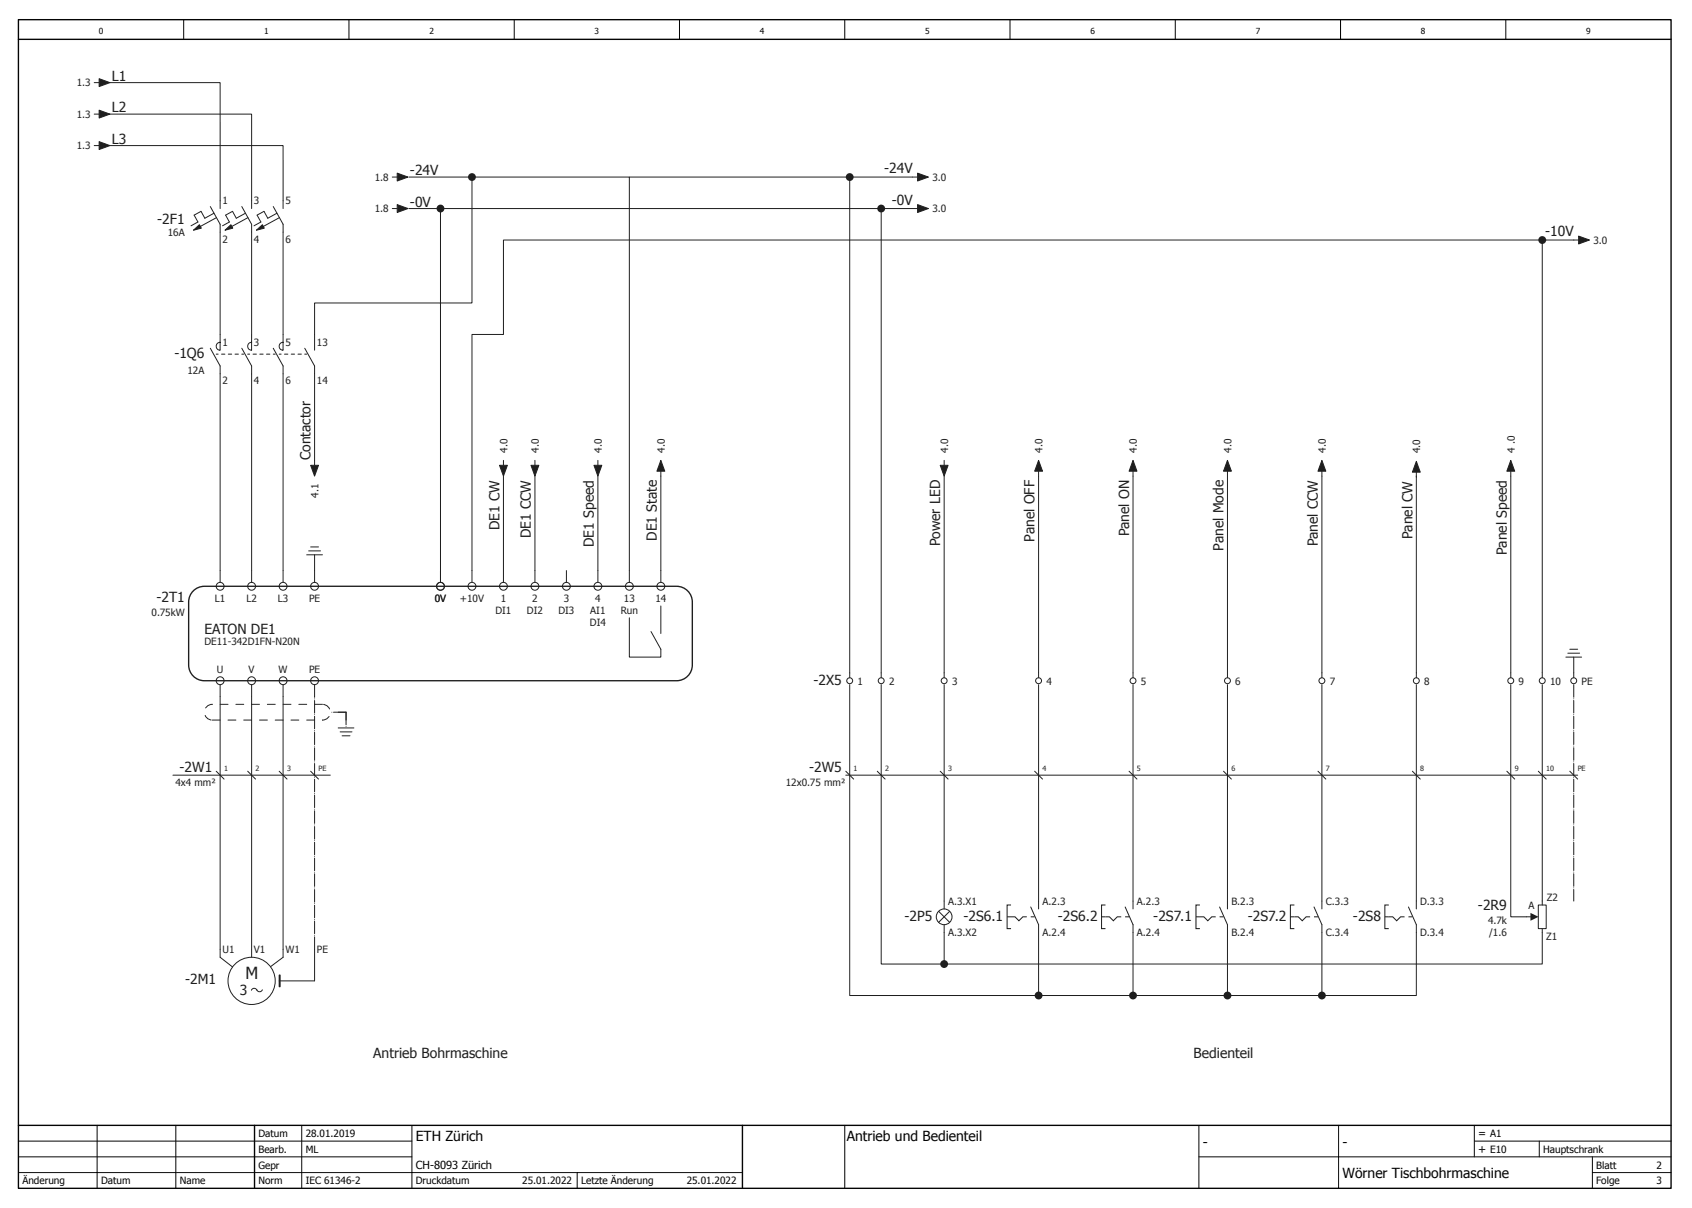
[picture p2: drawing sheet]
<svg xmlns="http://www.w3.org/2000/svg" width="430mm" height="307mm" viewBox="0 0 430 307" stroke-linecap="round" stroke-linejoin="round" font-family="sans-serif">
<!-- layer: Plan Rahmen -->
<g fill="none" stroke="#040503" stroke-width=".25">
<path d="M46.7 5v5M88.7 5v5M130.7 5v5M172.7 5v5M214.7 5v5M256.7 5v5M298.7 5v5M340.7 5v5M382.7 5v5M4.7 298h184M4.7 294h100M4.7 290h100"/>
<path d="M24.7 286v16M44.7 286v16M76.7 286v16M104.7 286v16M146.7 298v4M214.7 286v16M304.7 294h120M304.7 286v16M340.2 286v16M374.7 286v8M374.7 290h50M391.2 290v4"/>
<path d="M404.7 298h20M404.7 294v8"/>
</g>
<path d="M4.7 10h420M4.7 5h420v297h-420zM4.7 286h420M64.7 286v16M188.7 286v16" fill="none" stroke="#040503" stroke-width=".35"/>
<!-- layer: Symbole -->
<g fill="none" stroke="#231f20" stroke-width=".25">
<path d="M57.2 58.5l1.5-1.4 .5 .9zM63 55.3l-4.1 2.2M69.4 52.5l2.5 4.5M55.9 145v3M63.9 145v3M71.9 145v3M79.9 145v3M111.9 145v3M119.9 145v3M127.9 145v3M135.9 145v3M143.9 145v3"/>
<path d="M151.9 145v3M159.9 145v3M167.9 145v3M55.9 174v3M63.9 174v3M71.9 174v3M79.9 174v3M85.9 185h4M86.4 186h3M86.9 187h2M55.9 241.3v2l3.2 2.4M63.9 251.7l.2-.4a.75 .75 0 0 1 1.2 .4"/>
<path d="M63.9 241.3v2M65.3 251.5a.75 .75 0 0 0 .7 .5 .75 .75 0 0 0 .7-.5M70.9 247.8h.3v3h-.3zM71.1 247.8v3M71.9 241.3v2l-3.2 2.4M79.9 241.3v8h-9"/>
<circle cx="55.9" cy="149" r="1"/>
<circle cx="63.9" cy="149" r="1"/>
<circle cx="71.9" cy="149" r="1"/>
<circle cx="79.9" cy="149" r="1"/>
<circle cx="111.9" cy="149" r="1"/>
<circle cx="119.9" cy="149" r="1"/>
<circle cx="127.9" cy="149" r="1"/>
<circle cx="135.9" cy="149" r="1"/>
<circle cx="143.9" cy="149" r="1"/>
<circle cx="151.9" cy="149" r="1"/>
<circle cx="159.9" cy="149" r="1"/>
<circle cx="167.9" cy="149" r="1"/>
<circle cx="55.9" cy="173" r="1"/>
<circle cx="63.9" cy="173" r="1"/>
<circle cx="71.9" cy="173" r="1"/>
<circle cx="79.9" cy="173" r="1"/>
<circle cx="63.9" cy="249.3" r="6"/>
</g>
<path d="M85.9 181h2M87.9 183v-2M87.9 181h-4M87.9 181v4" fill="none" stroke="#231f20" stroke-width=".25" stroke-dasharray="3.2 .4 0 .4"/>
<path d="M53.9 179a2 2 0 0 0-2 2 2 2 0 0 0 2 2M81.9 179h-28M53.9 183h28M81.9 183a2 2 0 0 0 2-2 2 2 0 0 0-2-2" fill="none" stroke="#231f20" stroke-width=".25" stroke-dasharray="2 2"/>
<path d="M49.1 150.2a4 4 0 0 1 2.8-1.2h120a4 4 0 0 1 4 4v16a4 4 0 0 1-4 4h-120a4 4 0 0 1-4-4v-16a4 4 0 0 1 1.2-2.8z" fill="none" stroke="#231f20" stroke-width=".35"/>
<path d="M57.2 58.5l1.5-1.4 .5 .9z" fill="#231f20"/>
<path d="M49.2 58.5l1.5-1.4 .5 .9zM49.3 54.7l1.8-1 1 1.8M53.4 52.5l2.5 4.5v2M58.3 56.4l-1.8 1M63.9 51v2M63.9 57v2M70.4 54.2l-2.3 1.3-1-1.8-1.8 1M71 55.3l-4.1 2.2M71.9 51v2M71.9 57v2" fill="none" stroke="#231f20" stroke-width=".25"/>
<path d="M49.2 58.5l1.5-1.4 .5 .9z" fill="#231f20"/>
<path d="M49.3 54.7l1 1.7M55 55.3l-4.1 2.2M59.1 53.7l-1.8 1 1 1.7M62.4 54.2l-2.3 1.3M65.2 58.5l1.5-1.4 .5 .9zM66.3 56.4l-1.8 1" fill="none" stroke="#231f20" stroke-width=".25"/>
<path d="M65.2 58.5l1.5-1.4 .5 .9z" fill="#231f20"/>
<g fill="none" stroke="#231f20" stroke-width=".25">
<path d="M25.2 36l2.7 1-2.7 1zM50.3 56.4l-1.8 1M54.4 54.2l-2.3 1.3M55.9 51v2M59.1 53.7l1 1.8M61.4 52.5l2.5 4.5M65.3 54.7l1 1.7M78.4 140h3M78.9 139h2M77.9 141h4M79.9 141v4M43.9 197h40"/>
<path d="M54.9 196l2 2M62.9 196l2 2M70.9 196l2 2M78.9 196l2 2"/>
</g>
<path d="M25.2 36l2.7 1-2.7 1z" fill="#231f20"/>
<path d="M23.9 37h1.3M25.2 28l2.7 1-2.7 1z" fill="none" stroke="#231f20" stroke-width=".25"/>
<path d="M25.2 28l2.7 1-2.7 1z" fill="#231f20"/>
<path d="M25.2 20l2.7 1-2.7 1zM23.9 29h1.3" fill="none" stroke="#231f20" stroke-width=".25"/>
<path d="M25.2 20l2.7 1-2.7 1z" fill="#231f20"/>
<g fill="none" stroke="#231f20" stroke-width=".25">
<path d="M23.9 21h1.3M53.4 88.5l2.5 4.5v2M54.9 90h.5M55.9 85v4a1 1 0 0 1-1-1 1 1 0 0 1 1-1M61.4 88.5l2.5 4.5v2M61.4 90h.5M62.9 90h.5M63.9 85v4a1 1 0 0 1-1-1 1 1 0 0 1 1-1M69.4 88.5l2.5 4.5v2M69.4 90h.5M70.9 90h.5M71.9 85v4a1 1 0 0 1-1-1 1 1 0 0 1 1-1"/>
<path d="M77.4 88.5l2.5 4.5v2M77.4 90h.5M79.9 85v4M126.9 118.3h2l-1 2.7zM159.9 157v10h8v-2l-2.5-4.5M167.9 154v7"/>
</g>
<path d="M56.3 90h4.7M64.3 90h4.7M72.3 90h4.7" fill="none" stroke="#231f20" stroke-width=".25" stroke-dasharray=".9 .9"/>
<path d="M126.9 118.3h2l-1 2.7z" fill="#231f20"/>
<path d="M127.9 117v1.2M134.9 118.3h2l-1 2.7z" fill="none" stroke="#231f20" stroke-width=".25"/>
<path d="M134.9 118.3h2l-1 2.7z" fill="#231f20"/>
<path d="M135.9 117v1.3M150.9 118.3h2l-1 2.7z" fill="none" stroke="#231f20" stroke-width=".25"/>
<path d="M150.9 118.3h2l-1 2.7z" fill="#231f20"/>
<path d="M151.9 117v1.2M167.9 117l1 2.8h-2z" fill="none" stroke="#231f20" stroke-width=".25"/>
<path d="M167.9 117l1 2.8h-2z" fill="#231f20"/>
<path d="M100.9 52l2.8 1-2.8 1zM167.9 119.8v1.2" fill="none" stroke="#231f20" stroke-width=".25"/>
<path d="M100.9 52l2.8 1-2.8 1z" fill="#231f20"/>
<path d="M99.7 53h1.2M100.9 44l2.8 1-2.8 1z" fill="none" stroke="#231f20" stroke-width=".25"/>
<path d="M100.9 44l2.8 1-2.8 1z" fill="#231f20"/>
<path d="M99.7 45h1.2M78.9 118.3h2l-1 2.7z" fill="none" stroke="#231f20" stroke-width=".25"/>
<path d="M78.9 118.3h2l-1 2.7z" fill="#231f20"/>
<path d="M79.9 117v1.3" fill="none" stroke="#231f20" stroke-width=".25"/>
<circle cx="119.9" cy="45" r="1" fill="#231f20"/>
<g fill="none" stroke="#231f20" stroke-width=".25">
<path d="M263.9 117l1 2.8h-2zM215.9 171v1.2M223.9 171v1.2M239.9 171v1.2M263.9 171v1.2M287.9 171v1.2M311.9 171v1.2M335.9 171v1.2M359.9 171v1.2M383.9 171v1.2M391.9 171v1.2M397.9 167h4"/>
<path d="M398.4 166h3M398.9 165h2M399.9 167v5.2M214.9 197h186M214.9 196l2 2M222.9 196l2 2M238.9 196l2 2M262.9 196l2 2M286.9 196l2 2M310.9 196l2 2M334.9 196l2 2M358.9 196l2 2"/>
<path d="M382.9 196l2 2M390.9 196l2 2M398.9 196l2 2M238.6 231.6l2.7 2.8M239.9 229v2M239.9 235v2M241.3 231.6l-2.7 2.8"/>
<circle cx="215.9" cy="173" r=".75"/>
<circle cx="223.9" cy="173" r=".75"/>
<circle cx="239.9" cy="173" r=".75"/>
<circle cx="263.9" cy="173" r=".75"/>
<circle cx="287.9" cy="173" r=".75"/>
<circle cx="311.9" cy="173" r=".75"/>
<circle cx="335.9" cy="173" r=".75"/>
<circle cx="359.9" cy="173" r=".75"/>
<circle cx="383.9" cy="173" r=".75"/>
<circle cx="391.9" cy="173" r=".75"/>
<circle cx="399.9" cy="173" r=".75"/>
<circle cx="239.9" cy="233" r="2"/>
</g>
<path d="M263.9 117l1 2.8h-2z" fill="#231f20"/>
<path d="M238.9 118.3h2l-1 2.7zM263.9 119.8v1.2" fill="none" stroke="#231f20" stroke-width=".25"/>
<path d="M238.9 118.3h2l-1 2.7z" fill="#231f20"/>
<path d="M239.9 117v1.3M287.9 117l1 2.8h-2z" fill="none" stroke="#231f20" stroke-width=".25"/>
<path d="M287.9 117l1 2.8h-2z" fill="#231f20"/>
<path d="M287.9 119.8v1.2M311.9 117l1 2.8h-2z" fill="none" stroke="#231f20" stroke-width=".25"/>
<path d="M311.9 117l1 2.8h-2z" fill="#231f20"/>
<path d="M311.9 119.8v1.2M335.9 117l1 2.8h-2z" fill="none" stroke="#231f20" stroke-width=".25"/>
<path d="M335.9 117l1 2.8h-2z" fill="#231f20"/>
<path d="M335.9 119.8v1.2M359.9 117.3l1 2.7h-2z" fill="none" stroke="#231f20" stroke-width=".25"/>
<path d="M359.9 117.3l1 2.7h-2z" fill="#231f20"/>
<path d="M359.9 120v1.2M387.9 233h2M390.9 230h2v6h-2z" fill="none" stroke="#231f20" stroke-width=".25"/>
<path d="M388.9 232l2.1 1-2.1 1z" fill="#231f20"/>
<path d="M391.9 229v1M391.9 236v1" fill="none" stroke="#231f20" stroke-width=".25"/>
<g fill="#231f20">
<circle cx="111.9" cy="53" r="1"/>
<circle cx="263.9" cy="253" r="1"/>
<circle cx="287.9" cy="253" r="1"/>
<circle cx="311.9" cy="253" r="1"/>
<circle cx="335.9" cy="253" r="1"/>
<circle cx="239.9" cy="245" r="1"/>
</g>
<path d="M383.9 117l1 2.8h-2z" fill="none" stroke="#231f20" stroke-width=".25"/>
<path d="M383.9 117l1 2.8h-2z" fill="#231f20"/>
<path d="M233.2 44l2.7 1-2.7 1zM383.9 119.8v1.2M261.9 230.5l2 4.5v2M263.9 229v2M285.9 230.5l2 4.5v2M287.9 229v2M309.9 230.5l2 4.5v2M311.9 229v2M333.9 230.5l2 4.5v2M335.9 229v2M357.9 230.5l2 4.5v2M359.9 229v2" fill="none" stroke="#231f20" stroke-width=".25"/>
<g fill="none" stroke="#231f20" stroke-width=".26">
<path d="M255.9 233h2l1 1 1-1h1M256.9 230h-1v6h1M262.9 233h-1M279.9 233h2l1 1 1-1h1M280.9 230h-1v6h1M286.9 233h-1M303.9 233h2l1 1 1-1h1M304.9 230h-1v6h1M310.9 233h-1M327.9 233h2l1 1 1-1h1M328.9 230h-1v6h1M334.9 233h-1"/>
<path d="M351.9 233h2l1 1 1-1h1M352.9 230h-1v6h1M358.9 233h-1"/>
</g>
<path d="M233.2 44l2.7 1-2.7 1z" fill="#231f20"/>
<path d="M231.9 45h1.3" fill="none" stroke="#231f20" stroke-width=".25"/>
<circle cx="215.9" cy="45" r="1" fill="#231f20"/>
<path d="M233.2 52l2.7 1-2.7 1z" fill="none" stroke="#231f20" stroke-width=".25"/>
<path d="M233.2 52l2.7 1-2.7 1z" fill="#231f20"/>
<path d="M231.9 53h1.3" fill="none" stroke="#231f20" stroke-width=".25"/>
<circle cx="223.9" cy="53" r="1" fill="#231f20"/>
<path d="M401.2 60l2.7 1-2.7 1z" fill="none" stroke="#231f20" stroke-width=".25"/>
<path d="M401.2 60l2.7 1-2.7 1z" fill="#231f20"/>
<path d="M399.9 61h1.3" fill="none" stroke="#231f20" stroke-width=".25"/>
<circle cx="391.9" cy="61" r="1" fill="#231f20"/>
<!-- layer: Linien -->
<g fill="none" stroke="#231f20" stroke-width=".25">
<path d="M27.9 37h44v14M27.9 29h36v22M27.9 21h28v30M55.9 59v26M63.9 59v26M71.9 59v26M103.9 53h8v92M103.9 45h56v100M111.9 53h112v118M119.9 45v32h-40v8M159.9 45h56v126M215.9 45h16"/>
<path d="M223.9 53h8M391.9 61h8M55.9 95v50M63.9 95v50M71.9 95v50M79.9 95v22M127.9 121v24M135.9 121v24M151.9 121v24M167.9 121v24M239.9 121v50M263.9 121v50"/>
<path d="M287.9 121v50M311.9 121v50M335.9 121v50M359.9 121v50M383.9 121v50M119.9 145v-60h8v-24h264v110M55.9 177v64.3M63.9 177v64.3M71.9 177v64.3M215.9 174v79h144v-16M223.9 174v71h16v-8M239.9 174v55"/>
<path d="M263.9 174v55M287.9 174v55M311.9 174v55M335.9 174v55M359.9 174v55M383.9 174v59h4M391.9 174v55M263.9 237v16M287.9 237v16M311.9 237v16M335.9 237v16M391.9 237v8h-152"/>
</g>
<path d="M399.9 174v55M79.9 241.3v-64.3" fill="none" stroke="#231f20" stroke-width=".25" stroke-dasharray="3.2 .4 0 .4"/>
<text font-size="4.2" fill="#231f20" x="62.4" y="248.8">M</text>
<g font-size="3.5" fill="#231f20">
<text x="28.4" y="20.5">L1</text>
<text x="28.4" y="28.5">L2</text>
<text x="28.4" y="36.5">L3</text>
<text x="104.2" y="44.5">-24V</text>
<text x="224.7" y="44">-24V</text>
<text x="104.2" y="52.5">-0V</text>
<text x="226.6" y="52">-0V</text>
<text x="40" y="57">-2F1</text>
<text x="392.7" y="60">-10V</text>
<text x="44.3" y="91">-1Q6</text>
<text x="78.9" y="117" transform="rotate(-90 78.9 117)">Contactor</text>
<text x="126.9" y="134.7" transform="rotate(-90 126.9 134.7)">DE1 CW</text>
<text x="134.9" y="136.8" transform="rotate(-90 134.9 136.8)">DE1 CCW</text>
<text x="166.9" y="137.4" transform="rotate(-90 166.9 137.4)">DE1 State</text>
<text x="262.9" y="137.6" transform="rotate(-90 262.9 137.6)">Panel OFF</text>
<text x="286.9" y="136.3" transform="rotate(-90 286.9 136.3)">Panel ON</text>
<text x="358.9" y="137" transform="rotate(-90 358.9 137)">Panel CW</text>
<text x="150.9" y="139" transform="rotate(-90 150.9 139)">DE1 Speed</text>
<text x="238.9" y="138.8" transform="rotate(-90 238.9 138.8)">Power LED</text>
<text x="310.9" y="139.9" transform="rotate(-90 310.9 139.9)">Panel Mode</text>
<text x="334.9" y="138.9" transform="rotate(-90 334.9 138.9)">Panel CCW</text>
<text x="382.9" y="141" transform="rotate(-90 382.9 141)">Panel Speed</text>
<text x="39.7" y="153">-2T1</text>
<text x="51.9" y="161">EATON DE1</text>
<text x="206.8" y="174">-2X5</text>
<text x="45.6" y="196.3">-2W1</text>
<text x="205.6" y="196.3">-2W5</text>
<text x="229.9" y="234">-2P5</text>
<text x="244.8" y="234">-2S6.1</text>
<text x="268.8" y="234">-2S6.2</text>
<text x="293.1" y="234">-2S7.1</text>
<text x="317.1" y="234">-2S7.2</text>
<text x="343.8" y="234">-2S8</text>
<text x="375.6" y="231.2">-2R9</text>
<text x="47.1" y="250">-2M1</text>
<text x="61" y="252.9">3</text>
<text x="94.9" y="269">Antrieb Bohrmaschine</text>
<text x="303.3" y="269">Bedienteil</text>
</g>
<g font-size="3.5" fill="#040503">
<text x="105.7" y="290">ETH Zürich</text>
<text x="215.2" y="290">Antrieb und Bedienteil</text>
<text x="305.7" y="291.5">-</text>
<text x="341.2" y="291.5">-</text>
<text x="341.2" y="299.5">Wörner Tischbohrmaschine</text>
</g>
<g font-size="2.8" fill="#040503">
<text x="375.7" y="293">+ E10</text>
<text x="375.7" y="289">= A1</text>
<text x="105.7" y="297">CH-8093 Zürich</text>
</g>
<g font-size="2.5" fill="#231f20">
<text x="19.5" y="22">1.3</text>
<text x="19.5" y="30">1.3</text>
<text x="19.5" y="38">1.3</text>
<text x="95.2" y="46">1.8</text>
<text x="236.9" y="46">3.0</text>
<text x="56.5" y="51.9">1</text>
<text x="64.5" y="51.9">3</text>
<text x="72.5" y="51.9">5</text>
<text x="95.2" y="54">1.8</text>
<text x="236.9" y="54">3.0</text>
<text x="42.6" y="60">16A</text>
<text x="56.5" y="61.6">2</text>
<text x="64.5" y="61.6">4</text>
<text x="72.5" y="61.6">6</text>
<text x="404.9" y="62">3.0</text>
<text x="56.5" y="87.9">1</text>
<text x="64.5" y="87.9">3</text>
<text x="72.5" y="87.9">5</text>
<text x="80.5" y="87.9">13</text>
<text x="47.6" y="95">12A</text>
<text x="56.5" y="97.6">2</text>
<text x="64.5" y="97.6">4</text>
<text x="72.5" y="97.6">6</text>
<text x="80.5" y="97.6">14</text>
<text x="128.9" y="115" transform="rotate(-90 128.9 115)">4.0</text>
<text x="136.9" y="115" transform="rotate(-90 136.9 115)">4.0</text>
<text x="152.9" y="115" transform="rotate(-90 152.9 115)">4.0</text>
<text x="168.9" y="115" transform="rotate(-90 168.9 115)">4.0</text>
<text x="240.9" y="115" transform="rotate(-90 240.9 115)">4.0</text>
<text x="264.9" y="115" transform="rotate(-90 264.9 115)">4.0</text>
<text x="288.9" y="115" transform="rotate(-90 288.9 115)">4.0</text>
<text x="312.9" y="115" transform="rotate(-90 312.9 115)">4.0</text>
<text x="336.9" y="115" transform="rotate(-90 336.9 115)">4.0</text>
<text x="360.9" y="115.2" transform="rotate(-90 360.9 115.2)">4.0</text>
<text x="384.9" y="115" transform="rotate(-90 384.9 115)">4 .0</text>
<text x="80.9" y="126.5" transform="rotate(-90 80.9 126.5)">4.1</text>
<text x="54.6" y="153">L1</text>
<text x="62.6" y="153">L2</text>
<text x="70.6" y="153">L3</text>
<text x="78.5" y="153">PE</text>
<text x="110.5" y="153">0V</text>
<text x="116.9" y="153">+10V</text>
<text x="127.3" y="153">1</text>
<text x="135.3" y="153">2</text>
<text x="143.3" y="153">3</text>
<text x="151.3" y="153">4</text>
<text x="158.6" y="153">13</text>
<text x="166.6" y="153">14</text>
<text x="38.5" y="156.7">0.75kW</text>
<text x="125.9" y="156.1">DI1</text>
<text x="133.9" y="156.1">DI2</text>
<text x="141.9" y="156.1">DI3</text>
<text x="149.9" y="159.1">DI4</text>
<text x="150" y="156.1">AI1</text>
<text x="157.7" y="156.1">Run</text>
<text x="51.9" y="164">DE11-342D1FN-N20N</text>
<text x="55.1" y="171">U</text>
<text x="63.2" y="171">V</text>
<text x="70.8" y="171">W</text>
<text x="78.5" y="171">PE</text>
<text x="217.9" y="174">1</text>
<text x="225.9" y="174">2</text>
<text x="241.9" y="174">3</text>
<text x="265.9" y="174">4</text>
<text x="289.9" y="174">5</text>
<text x="313.9" y="174">6</text>
<text x="337.9" y="174">7</text>
<text x="361.9" y="174">8</text>
<text x="385.9" y="174">9</text>
<text x="393.9" y="174">10</text>
<text x="401.9" y="174">PE</text>
<text x="44.6" y="199.6">4x4 mm²</text>
<text x="199.7" y="199.6">12x0.75 mm²</text>
<text x="240.9" y="230">A.3.X1</text>
<text x="264.9" y="230">A.2.3</text>
<text x="288.9" y="230">A.2.3</text>
<text x="312.9" y="230">B.2.3</text>
<text x="336.9" y="230">C.3.3</text>
<text x="360.9" y="230">D.3.3</text>
<text x="388.4" y="231">A</text>
<text x="393.1" y="229">Z2</text>
<text x="240.9" y="238">A.3.X2</text>
<text x="264.9" y="238">A.2.4</text>
<text x="288.9" y="238">A.2.4</text>
<text x="312.9" y="238">B.2.4</text>
<text x="336.9" y="238">C.3.4</text>
<text x="360.9" y="238">D.3.4</text>
<text x="378.2" y="234.7">4.7k</text>
<text x="378.4" y="238">/1.6</text>
<text x="392.9" y="239">Z1</text>
<text x="56.5" y="242.2">U1</text>
<text x="64.5" y="242.2">V1</text>
<text x="72.5" y="242.2">W1</text>
<text x="80.5" y="242.2">PE</text>
</g>
<g font-size="2.5" fill="#040503">
<text x="65.7" y="293">Bearb.</text>
<text x="65.7" y="289">Datum</text>
<text x="77.7" y="293">ML</text>
<text x="77.7" y="289">28.01.2019</text>
<text x="392.2" y="293">Hauptschrank</text>
<text x="65.7" y="297">Gepr</text>
<text x="405.7" y="297">Blatt</text>
<text x="420.9" y="297">2</text>
<text x="5.7" y="301">Änderung</text>
<text x="25.7" y="301">Datum</text>
<text x="45.7" y="301">Name</text>
<text x="65.7" y="301">Norm</text>
<text x="77.7" y="301">IEC 61346-2</text>
<text x="105.7" y="301">Druckdatum</text>
<text x="132.7" y="301">25.01.2022</text>
<text x="147.7" y="301">Letzte Änderung</text>
<text x="174.5" y="301">25.01.2022</text>
<text x="405.7" y="301">Folge</text>
<text x="420.9" y="301">3</text>
</g>
<g font-size="2.1" fill="#040503">
<text x="25.1" y="8.6">0</text>
<text x="67.1" y="8.6">1</text>
<text x="109.1" y="8.6">2</text>
<text x="151.1" y="8.6">3</text>
<text x="193.1" y="8.6">4</text>
<text x="235.1" y="8.6">5</text>
<text x="277.1" y="8.6">6</text>
<text x="319.1" y="8.6">7</text>
<text x="361.1" y="8.6">8</text>
<text x="403.1" y="8.6">9</text>
</g>
<g font-size="1.8" fill="#231f20">
<text x="56.9" y="196">1</text>
<text x="64.9" y="196">2</text>
<text x="72.9" y="196">3</text>
<text x="80.9" y="196">PE</text>
<text x="216.9" y="196">1</text>
<text x="224.9" y="196">2</text>
<text x="240.9" y="196">3</text>
<text x="264.9" y="196">4</text>
<text x="288.9" y="196">5</text>
<text x="312.9" y="196">6</text>
<text x="336.9" y="196">7</text>
<text x="360.9" y="196">8</text>
<text x="384.9" y="196">9</text>
<text x="392.9" y="196">10</text>
<text x="400.9" y="196">PE</text>
</g>
</svg>
